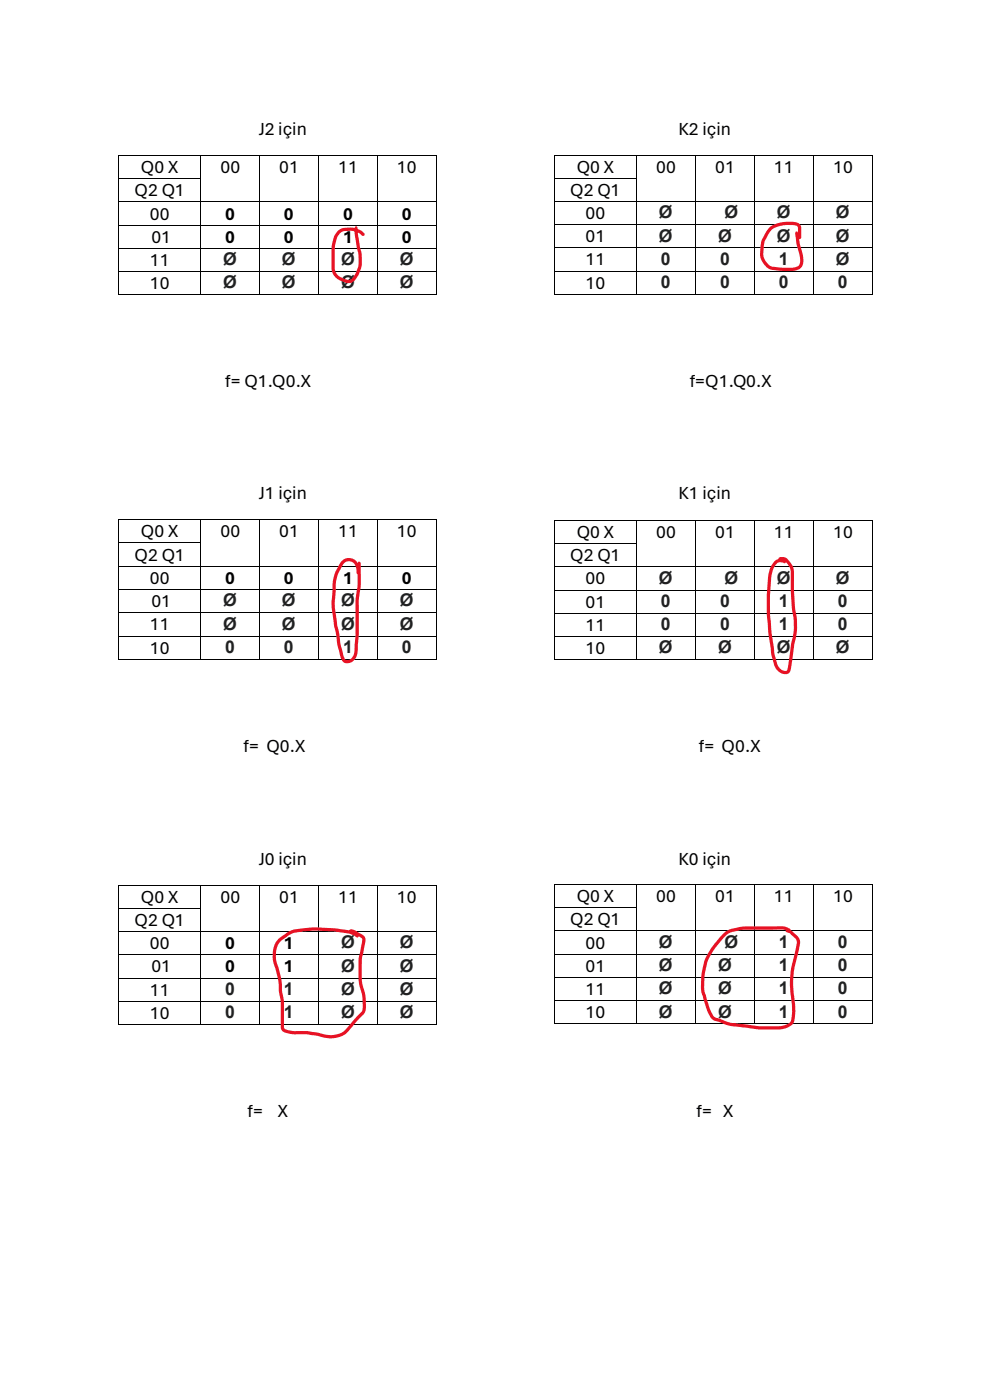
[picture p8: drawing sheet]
<svg xmlns="http://www.w3.org/2000/svg" width="210mm" height="297mm" viewBox="0 0 210 297" stroke-linecap="round" stroke-linejoin="round" font-family="sans-serif">
<g fill="#000">
<path d="M25 32.9h.2v.2h-.2z" fill-rule="evenodd"/>
<path d="M25 32.9h.2v.2h-.2z" fill-rule="evenodd"/>
<path d="M25 37.9h.2v.1h-.2z" fill-rule="evenodd"/>
<path d="M42.4 32.9h.2v.2h-.2z" fill-rule="evenodd"/>
<path d="M42.4 37.9h.2v.1h-.2z" fill-rule="evenodd"/>
<path d="M54.9 32.9h.2v.2h-.2z" fill-rule="evenodd"/>
<path d="M54.9 37.9h.2v.1h-.2z" fill-rule="evenodd"/>
<path d="M67.4 32.9h.2v.2h-.2z" fill-rule="evenodd"/>
<path d="M67.4 37.9h.2v.1h-.2z" fill-rule="evenodd"/>
<path d="M80 32.9h.1v.2h-.1z" fill-rule="evenodd"/>
<path d="M80 37.9h.1v.1h-.1z" fill-rule="evenodd"/>
<path d="M92.5 32.9h.2v.2h-.2z" fill-rule="evenodd"/>
<path d="M92.5 32.9h.2v.2h-.2z" fill-rule="evenodd"/>
<path d="M92.5 37.9h.2v.1h-.2z" fill-rule="evenodd"/>
<path d="M25 42.8h.2v.1h-.2z" fill-rule="evenodd"/>
<path d="M25 47.7h.2v.2h-.2z" fill-rule="evenodd"/>
<path d="M42.4 42.8h.2v.1h-.2z" fill-rule="evenodd"/>
<path d="M42.4 47.7h.2v.2h-.2z" fill-rule="evenodd"/>
<path d="M54.9 42.8h.2v.1h-.2z" fill-rule="evenodd"/>
<path d="M54.9 47.7h.2v.2h-.2z" fill-rule="evenodd"/>
<path d="M67.4 42.8h.2v.1h-.2z" fill-rule="evenodd"/>
<path d="M67.4 47.7h.2v.2h-.2z" fill-rule="evenodd"/>
<path d="M80 42.8h.1v.1h-.1z" fill-rule="evenodd"/>
<path d="M80 47.7h.1v.2h-.1z" fill-rule="evenodd"/>
<path d="M92.5 42.8h.2v.1h-.2z" fill-rule="evenodd"/>
<path d="M92.5 47.7h.2v.2h-.2z" fill-rule="evenodd"/>
</g>
<g fill="none" stroke="#000" stroke-width=".21">
<path d="M25.1 33.1v4.8M25.1 38v4.8M25.2 33h17.2M25.2 37.9h17.2M42.5 33.1v4.8M42.5 38v4.8M42.6 33h12.3M55 33.1v4.8M55 38v4.8M55.1 33h12.3M67.5 33.1v4.8M67.5 38v4.8"/>
<path d="M67.6 33h12.4M80 33.1v4.8M80 38v4.8M80.1 33h12.4M92.6 33.1v4.8M92.6 38v4.8M25.1 42.9v4.8M25.1 47.9v4.7M25.2 42.8h17.2M25.2 47.8h17.2M42.5 42.9v4.8M42.5 47.9v4.7"/>
<path d="M42.6 42.8h12.3M42.6 47.8h12.3M55 42.9v4.8M55 47.9v4.7M55.1 42.8h12.3M55.1 47.8h12.3M67.5 42.9v4.8M67.5 47.9v4.7M67.6 42.8h12.4M67.6 47.8h12.4M80 42.9v4.8M80 47.9v4.7"/>
<path d="M80.1 42.8h12.4M80.1 47.8h12.4M92.6 42.9v4.8M92.6 47.9v4.7"/>
</g>
<g fill="#fff">
<path d="M47.3 52.8h2.9v4.2h-2.9z" fill-rule="evenodd"/>
<path d="M59.8 52.8h2.9v4.2h-2.9z" fill-rule="evenodd"/>
<path d="M72.3 52.8h2.9v4.2h-2.9z" fill-rule="evenodd"/>
<path d="M84.8 52.8h2.9v4.2h-2.9z" fill-rule="evenodd"/>
</g>
<g fill="#000">
<path d="M25 52.6h.2v.2h-.2z" fill-rule="evenodd"/>
<path d="M42.4 52.6h.2v.2h-.2z" fill-rule="evenodd"/>
<path d="M54.9 52.6h.2v.2h-.2z" fill-rule="evenodd"/>
<path d="M67.4 52.6h.2v.2h-.2z" fill-rule="evenodd"/>
<path d="M80 52.6h.1v.2h-.1z" fill-rule="evenodd"/>
<path d="M92.5 52.6h.2v.2h-.2z" fill-rule="evenodd"/>
</g>
<path d="M25.1 52.8v4.7M25.2 52.7h17.2M42.5 52.8v4.7M42.6 52.7h12.3M55 52.8v4.7M55.1 52.7h12.3M67.5 52.8v4.7M67.6 52.7h12.4M80 52.8v4.7M80.1 52.7h12.4M92.6 52.8v4.7" fill="none" stroke="#000" stroke-width=".21"/>
<g fill="#fff">
<path d="M47.3 57.7h2.9v4.2h-2.9z" fill-rule="evenodd"/>
<path d="M59.8 57.7h2.9v4.2h-2.9z" fill-rule="evenodd"/>
<path d="M72.3 57.7h2.9v4.2h-2.9z" fill-rule="evenodd"/>
<path d="M84.8 57.7h2.9v4.2h-2.9z" fill-rule="evenodd"/>
</g>
<g fill="#000">
<path d="M25 57.5h.2v.2h-.2z" fill-rule="evenodd"/>
<path d="M42.4 57.5h.2v.2h-.2z" fill-rule="evenodd"/>
<path d="M54.9 57.5h.2v.2h-.2z" fill-rule="evenodd"/>
<path d="M67.4 57.5h.2v.2h-.2z" fill-rule="evenodd"/>
<path d="M80 57.5h.1v.2h-.1z" fill-rule="evenodd"/>
<path d="M92.5 57.5h.2v.2h-.2z" fill-rule="evenodd"/>
<path d="M25 62.4h.2v.2h-.2z" fill-rule="evenodd"/>
<path d="M25 62.4h.2v.2h-.2z" fill-rule="evenodd"/>
<path d="M42.4 62.4h.2v.2h-.2z" fill-rule="evenodd"/>
<path d="M54.9 62.4h.2v.2h-.2z" fill-rule="evenodd"/>
<path d="M67.4 62.4h.2v.2h-.2z" fill-rule="evenodd"/>
<path d="M80 62.4h.1v.2h-.1z" fill-rule="evenodd"/>
<path d="M92.5 62.4h.2v.2h-.2z" fill-rule="evenodd"/>
<path d="M92.5 62.4h.2v.2h-.2z" fill-rule="evenodd"/>
<path d="M25 110.2h.2v.2h-.2z" fill-rule="evenodd"/>
<path d="M25 110.2h.2v.2h-.2z" fill-rule="evenodd"/>
<path d="M25 115.1h.2v.2h-.2z" fill-rule="evenodd"/>
<path d="M42.4 110.2h.2v.2h-.2z" fill-rule="evenodd"/>
<path d="M42.4 115.1h.2v.2h-.2z" fill-rule="evenodd"/>
<path d="M54.9 110.2h.2v.2h-.2z" fill-rule="evenodd"/>
<path d="M54.9 115.1h.2v.2h-.2z" fill-rule="evenodd"/>
<path d="M67.4 110.2h.2v.2h-.2z" fill-rule="evenodd"/>
<path d="M67.4 115.1h.2v.2h-.2z" fill-rule="evenodd"/>
<path d="M80 110.2h.1v.2h-.1z" fill-rule="evenodd"/>
<path d="M80 115.1h.1v.2h-.1z" fill-rule="evenodd"/>
<path d="M92.5 110.2h.2v.2h-.2z" fill-rule="evenodd"/>
<path d="M92.5 110.2h.2v.2h-.2z" fill-rule="evenodd"/>
<path d="M92.5 115.1h.2v.2h-.2z" fill-rule="evenodd"/>
<path d="M25 120.1h.2v.2h-.2z" fill-rule="evenodd"/>
<path d="M42.4 120.1h.2v.2h-.2z" fill-rule="evenodd"/>
<path d="M54.9 120.1h.2v.2h-.2z" fill-rule="evenodd"/>
<path d="M67.4 120.1h.2v.2h-.2z" fill-rule="evenodd"/>
<path d="M80 120.1h.1v.2h-.1z" fill-rule="evenodd"/>
<path d="M92.5 120.1h.2v.2h-.2z" fill-rule="evenodd"/>
</g>
<g fill="none" stroke="#000" stroke-width=".21">
<path d="M25.1 57.7v4.7M25.2 57.6h17.2M42.5 57.7v4.7M42.6 57.6h12.3M55 57.7v4.7M55.1 57.6h12.3M67.5 57.7v4.7M67.6 57.6h12.4M80 57.7v4.7M80.1 57.6h12.4M92.6 57.7v4.7M25.2 62.5h17.2"/>
<path d="M42.6 62.5h12.3M55.1 62.5h12.3M67.6 62.5h12.4M80.1 62.5h12.4M25.1 110.4v4.7M25.1 115.3v4.8M25.2 110.3h17.2M25.2 115.2h17.2M42.5 110.4v4.7M42.5 115.3v4.8M42.6 110.3h12.3M55 110.4v4.7"/>
<path d="M55 115.3v4.8M55.1 110.3h12.3M67.5 110.4v4.7M67.5 115.3v4.8M67.6 110.3h12.4M80 110.4v4.7M80 115.3v4.8M80.1 110.3h12.4M92.6 110.4v4.7M92.6 115.3v4.8M25.1 120.3v4.7M25.2 120.2h17.2"/>
<path d="M42.5 120.3v4.7M42.6 120.2h12.3M55 120.3v4.7M55.1 120.2h12.3M67.5 120.3v4.7M67.6 120.2h12.4M80 120.3v4.7M80.1 120.2h12.4M92.6 120.3v4.7"/>
</g>
<g fill="#fff">
<path d="M47.3 125.2h2.9v4.2h-2.9z" fill-rule="evenodd"/>
<path d="M59.8 125.2h2.9v4.2h-2.9z" fill-rule="evenodd"/>
<path d="M72.3 125.2h2.9v4.2h-2.9z" fill-rule="evenodd"/>
<path d="M84.8 125.2h2.9v4.2h-2.9z" fill-rule="evenodd"/>
</g>
<g fill="#000">
<path d="M25 125h.2v.2h-.2z" fill-rule="evenodd"/>
<path d="M42.4 125h.2v.2h-.2z" fill-rule="evenodd"/>
<path d="M54.9 125h.2v.2h-.2z" fill-rule="evenodd"/>
<path d="M67.4 125h.2v.2h-.2z" fill-rule="evenodd"/>
<path d="M80 125h.1v.2h-.1z" fill-rule="evenodd"/>
<path d="M92.5 125h.2v.2h-.2z" fill-rule="evenodd"/>
</g>
<path d="M25.1 125.2v4.7M25.2 125.1h17.2M42.5 125.2v4.7M42.6 125.1h12.3M55 125.2v4.7M55.1 125.1h12.3M67.5 125.2v4.7M67.6 125.1h12.4M80 125.2v4.7M80.1 125.1h12.4M92.6 125.2v4.7" fill="none" stroke="#000" stroke-width=".21"/>
<g fill="#fff">
<path d="M47.3 130.1h2.9v4.2h-2.9z" fill-rule="evenodd"/>
<path d="M59.8 130.1h2.9v4.2h-2.9z" fill-rule="evenodd"/>
<path d="M72.3 130.1h2.9v4.2h-2.9z" fill-rule="evenodd"/>
<path d="M84.8 130.1h2.9v4.2h-2.9z" fill-rule="evenodd"/>
</g>
<g fill="#000">
<path d="M25 129.9h.2v.2h-.2z" fill-rule="evenodd"/>
<path d="M42.4 129.9h.2v.2h-.2z" fill-rule="evenodd"/>
<path d="M54.9 129.9h.2v.2h-.2z" fill-rule="evenodd"/>
<path d="M67.4 129.9h.2v.2h-.2z" fill-rule="evenodd"/>
<path d="M80 129.9h.1v.2h-.1z" fill-rule="evenodd"/>
<path d="M92.5 129.9h.2v.2h-.2z" fill-rule="evenodd"/>
</g>
<path d="M25.1 130.1v4.9M25.2 130h17.2M42.5 130.1v4.9M42.6 130h12.3M55 130.1v4.9M55.1 130h12.3M67.5 130.1v4.9M67.6 130h12.4M80 130.1v4.9M80.1 130h12.4M92.6 130.1v4.9" fill="none" stroke="#000" stroke-width=".21"/>
<g fill="#fff">
<path d="M47.8 135.2h2v4.3h-2z" fill-rule="evenodd"/>
<path d="M60.2 135.2h2.1v4.3h-2.1z" fill-rule="evenodd"/>
<path d="M72.8 135.2h2v4.3h-2z" fill-rule="evenodd"/>
<path d="M85.2 135.2h2v4.3h-2z" fill-rule="evenodd"/>
</g>
<g fill="#000">
<path d="M25 135h.2v.2h-.2z" fill-rule="evenodd"/>
<path d="M42.4 135h.2v.2h-.2z" fill-rule="evenodd"/>
<path d="M54.9 135h.2v.2h-.2z" fill-rule="evenodd"/>
<path d="M67.4 135h.2v.2h-.2z" fill-rule="evenodd"/>
<path d="M80 135h.1v.2h-.1z" fill-rule="evenodd"/>
<path d="M92.5 135h.2v.2h-.2z" fill-rule="evenodd"/>
<path d="M25 139.9h.2v.2h-.2z" fill-rule="evenodd"/>
<path d="M25 139.9h.2v.2h-.2z" fill-rule="evenodd"/>
<path d="M42.4 139.9h.2v.2h-.2z" fill-rule="evenodd"/>
<path d="M54.9 139.9h.2v.2h-.2z" fill-rule="evenodd"/>
<path d="M67.4 139.9h.2v.2h-.2z" fill-rule="evenodd"/>
<path d="M80 139.9h.1v.2h-.1z" fill-rule="evenodd"/>
<path d="M92.5 139.9h.2v.2h-.2z" fill-rule="evenodd"/>
<path d="M92.5 139.9h.2v.2h-.2z" fill-rule="evenodd"/>
<path d="M25 187.8h.2v.1h-.2z" fill-rule="evenodd"/>
<path d="M25 187.8h.2v.1h-.2z" fill-rule="evenodd"/>
<path d="M25 192.7h.2v.1h-.2z" fill-rule="evenodd"/>
<path d="M42.4 187.8h.2v.1h-.2z" fill-rule="evenodd"/>
<path d="M42.4 192.7h.2v.1h-.2z" fill-rule="evenodd"/>
<path d="M54.9 187.8h.2v.1h-.2z" fill-rule="evenodd"/>
<path d="M54.9 192.7h.2v.1h-.2z" fill-rule="evenodd"/>
<path d="M67.4 187.8h.2v.1h-.2z" fill-rule="evenodd"/>
<path d="M67.4 192.7h.2v.1h-.2z" fill-rule="evenodd"/>
<path d="M80 187.8h.1v.1h-.1z" fill-rule="evenodd"/>
<path d="M80 192.7h.1v.1h-.1z" fill-rule="evenodd"/>
<path d="M92.5 187.8h.2v.1h-.2z" fill-rule="evenodd"/>
<path d="M92.5 187.8h.2v.1h-.2z" fill-rule="evenodd"/>
<path d="M92.5 192.7h.2v.1h-.2z" fill-rule="evenodd"/>
</g>
<g fill="none" stroke="#000" stroke-width=".21">
<path d="M25.1 135.2v4.7M25.2 135.1h17.2M25.2 140h17.2M42.5 135.2v4.7M42.6 135.1h12.3M42.6 140h12.3M55 135.2v4.7M55.1 135.1h12.3M55.1 140h12.3M67.5 135.2v4.7M67.6 135.1h12.4M67.6 140h12.4"/>
<path d="M80 135.2v4.7M80.1 135.1h12.4M80.1 140h12.4M92.6 135.2v4.7M25.1 187.9v4.8M25.1 192.8v4.8M25.2 187.8h17.2M25.2 192.8h17.2M42.5 187.9v4.8M42.5 192.8v4.8M42.6 187.8h12.3M55 187.9v4.8"/>
<path d="M55 192.8v4.8M55.1 187.8h12.3M67.5 187.9v4.8M67.5 192.8v4.8M67.6 187.8h12.4M80 187.9v4.8M80 192.8v4.8M80.1 187.8h12.4M92.6 187.9v4.8M92.6 192.8v4.8"/>
</g>
<g fill="#fff">
<path d="M72.3 197.7h2.9v4.3h-2.9z" fill-rule="evenodd"/>
<path d="M84.8 197.7h2.9v4.3h-2.9z" fill-rule="evenodd"/>
</g>
<g fill="#000">
<path d="M25 197.6h.2v.1h-.2z" fill-rule="evenodd"/>
<path d="M42.4 197.6h.2v.1h-.2z" fill-rule="evenodd"/>
<path d="M54.9 197.6h.2v.1h-.2z" fill-rule="evenodd"/>
<path d="M67.4 197.6h.2v.1h-.2z" fill-rule="evenodd"/>
<path d="M80 197.6h.1v.1h-.1z" fill-rule="evenodd"/>
<path d="M92.5 197.6h.2v.1h-.2z" fill-rule="evenodd"/>
</g>
<path d="M25.1 197.7v4.8M25.2 197.7h17.2M42.5 197.7v4.8M42.6 197.7h12.3M55 197.7v4.8M55.1 197.7h12.3M67.5 197.7v4.8M67.6 197.7h12.4M80 197.7v4.8M80.1 197.7h12.4M92.6 197.7v4.8" fill="none" stroke="#000" stroke-width=".21"/>
<g fill="#fff">
<path d="M72.3 202.7h2.9v4.2h-2.9z" fill-rule="evenodd"/>
<path d="M84.8 202.7h2.9v4.2h-2.9z" fill-rule="evenodd"/>
</g>
<g fill="#000">
<path d="M25 202.5h.2v.2h-.2z" fill-rule="evenodd"/>
<path d="M42.4 202.5h.2v.2h-.2z" fill-rule="evenodd"/>
<path d="M54.9 202.5h.2v.2h-.2z" fill-rule="evenodd"/>
<path d="M67.4 202.5h.2v.2h-.2z" fill-rule="evenodd"/>
<path d="M80 202.5h.1v.2h-.1z" fill-rule="evenodd"/>
<path d="M92.5 202.5h.2v.2h-.2z" fill-rule="evenodd"/>
</g>
<path d="M25.1 202.7v4.7M25.2 202.6h17.2M42.5 202.7v4.7M42.6 202.6h12.3M55 202.7v4.7M55.1 202.6h12.3M67.5 202.7v4.7M67.6 202.6h12.4M80 202.7v4.7M80.1 202.6h12.4M92.6 202.7v4.7" fill="none" stroke="#000" stroke-width=".21"/>
<g fill="#fff">
<path d="M47.8 207.6h2v4.2h-2z" fill-rule="evenodd"/>
<path d="M60.2 207.6h2.1v4.2h-2.1z" fill-rule="evenodd"/>
<path d="M72.3 207.6h2.9v4.2h-2.9z" fill-rule="evenodd"/>
<path d="M84.8 207.6h2.9v4.2h-2.9z" fill-rule="evenodd"/>
</g>
<g fill="#000">
<path d="M25 207.4h.2v.2h-.2z" fill-rule="evenodd"/>
<path d="M42.4 207.4h.2v.2h-.2z" fill-rule="evenodd"/>
<path d="M54.9 207.4h.2v.2h-.2z" fill-rule="evenodd"/>
<path d="M67.4 207.4h.2v.2h-.2z" fill-rule="evenodd"/>
<path d="M80 207.4h.1v.2h-.1z" fill-rule="evenodd"/>
<path d="M92.5 207.4h.2v.2h-.2z" fill-rule="evenodd"/>
</g>
<path d="M25.1 207.6v4.7M25.2 207.5h17.2M42.5 207.6v4.7M42.6 207.5h12.3M55 207.6v4.7M55.1 207.5h12.3M67.5 207.6v4.7M67.6 207.5h12.4M80 207.6v4.7M80.1 207.5h12.4M92.6 207.6v4.7" fill="none" stroke="#000" stroke-width=".21"/>
<g fill="#fff">
<path d="M47.8 212.5h2v4.2h-2z" fill-rule="evenodd"/>
<path d="M60.2 212.5h2.1v4.2h-2.1z" fill-rule="evenodd"/>
<path d="M72.3 212.5h2.9v4.2h-2.9z" fill-rule="evenodd"/>
<path d="M84.8 212.5h2.9v4.2h-2.9z" fill-rule="evenodd"/>
</g>
<g fill="#000">
<path d="M117.5 32.9h.1v.1h-.1z" fill-rule="evenodd"/>
<path d="M117.5 32.9h.1v.1h-.1z" fill-rule="evenodd"/>
<path d="M117.5 37.8h.1v.1h-.1z" fill-rule="evenodd"/>
<path d="M134.9 32.9h.2v.1h-.2z" fill-rule="evenodd"/>
<path d="M134.9 37.8h.2v.1h-.2z" fill-rule="evenodd"/>
<path d="M147.4 32.9h.1v.1h-.1z" fill-rule="evenodd"/>
<path d="M147.4 37.8h.1v.1h-.1z" fill-rule="evenodd"/>
<path d="M159.9 32.9h.2v.1h-.2z" fill-rule="evenodd"/>
<path d="M159.9 37.8h.2v.1h-.2z" fill-rule="evenodd"/>
<path d="M172.4 32.9h.2v.1h-.2z" fill-rule="evenodd"/>
<path d="M172.4 37.8h.2v.1h-.2z" fill-rule="evenodd"/>
<path d="M185 32.9h.1v.1h-.1z" fill-rule="evenodd"/>
<path d="M185 32.9h.1v.1h-.1z" fill-rule="evenodd"/>
<path d="M185 37.8h.1v.1h-.1z" fill-rule="evenodd"/>
<path d="M25 212.3h.2v.2h-.2z" fill-rule="evenodd"/>
<path d="M25 217.2h.2v.2h-.2z" fill-rule="evenodd"/>
<path d="M25 217.2h.2v.2h-.2z" fill-rule="evenodd"/>
<path d="M42.4 212.3h.2v.2h-.2z" fill-rule="evenodd"/>
<path d="M42.4 217.2h.2v.2h-.2z" fill-rule="evenodd"/>
<path d="M54.9 212.3h.2v.2h-.2z" fill-rule="evenodd"/>
<path d="M54.9 217.2h.2v.2h-.2z" fill-rule="evenodd"/>
<path d="M67.4 212.3h.2v.2h-.2z" fill-rule="evenodd"/>
<path d="M67.4 217.2h.2v.2h-.2z" fill-rule="evenodd"/>
<path d="M80 212.3h.1v.2h-.1z" fill-rule="evenodd"/>
<path d="M80 217.2h.1v.2h-.1z" fill-rule="evenodd"/>
<path d="M92.5 212.3h.2v.2h-.2z" fill-rule="evenodd"/>
<path d="M92.5 217.2h.2v.2h-.2z" fill-rule="evenodd"/>
<path d="M92.5 217.2h.2v.2h-.2z" fill-rule="evenodd"/>
</g>
<g fill="none" stroke="#000" stroke-width=".21">
<path d="M117.6 33v4.8M117.6 37.9v4.8M117.6 32.9h17.3M117.6 37.9h17.3M135 33v4.8M135 37.9v4.8M135.1 32.9h12.3M147.5 33v4.8M147.5 37.9v4.8M147.5 32.9h12.4M160 33v4.8M160 37.9v4.8"/>
<path d="M160.1 32.9h12.3M172.5 33v4.8M172.5 37.9v4.8M172.6 32.9h12.4M185.1 33v4.8M185.1 37.9v4.8M25.1 212.5v4.7M25.2 212.4h17.2M25.2 217.3h17.2M42.5 212.5v4.7M42.6 212.4h12.3M42.6 217.3h12.3"/>
<path d="M55 212.5v4.7M55.1 212.4h12.3M55.1 217.3h12.3M67.5 212.5v4.7M67.6 212.4h12.4M67.6 217.3h12.4M80 212.5v4.7M80.1 212.4h12.4M80.1 217.3h12.4M92.6 212.5v4.7"/>
</g>
<g fill="#fff">
<path d="M139.7 42.9h2.9v4.2h-2.9z" fill-rule="evenodd"/>
<path d="M152.6 42.9h3.9v4.2h-3.9z" fill-rule="evenodd"/>
<path d="M164.7 42.9h2.9v4.2h-2.9z" fill-rule="evenodd"/>
<path d="M177.3 42.9h2.9v4.2h-2.9z" fill-rule="evenodd"/>
</g>
<g fill="#000">
<path d="M117.5 42.7h.1v.1h-.1z" fill-rule="evenodd"/>
<path d="M134.9 42.7h.2v.1h-.2z" fill-rule="evenodd"/>
<path d="M147.4 42.7h.1v.1h-.1z" fill-rule="evenodd"/>
<path d="M159.9 42.7h.2v.1h-.2z" fill-rule="evenodd"/>
<path d="M172.4 42.7h.2v.1h-.2z" fill-rule="evenodd"/>
<path d="M185 42.7h.1v.1h-.1z" fill-rule="evenodd"/>
</g>
<path d="M117.6 42.9v4.7M117.6 42.8h17.3M135 42.9v4.7M135.1 42.8h12.3M147.5 42.9v4.7M147.5 42.8h12.4M160 42.9v4.7M160.1 42.8h12.3M172.5 42.9v4.7M172.6 42.8h12.4M185.1 42.9v4.7" fill="none" stroke="#000" stroke-width=".21"/>
<g fill="#fff">
<path d="M139.7 47.8h2.9v4.2h-2.9z" fill-rule="evenodd"/>
<path d="M152.3 47.8h2.9v4.2h-2.9z" fill-rule="evenodd"/>
<path d="M164.7 47.8h2.9v4.2h-2.9z" fill-rule="evenodd"/>
<path d="M177.3 47.8h2.9v4.2h-2.9z" fill-rule="evenodd"/>
</g>
<g fill="#000">
<path d="M117.5 47.6h.1v.2h-.1z" fill-rule="evenodd"/>
<path d="M134.9 47.6h.2v.2h-.2z" fill-rule="evenodd"/>
<path d="M147.4 47.6h.1v.2h-.1z" fill-rule="evenodd"/>
<path d="M159.9 47.6h.2v.2h-.2z" fill-rule="evenodd"/>
<path d="M172.4 47.6h.2v.2h-.2z" fill-rule="evenodd"/>
<path d="M185 47.6h.1v.2h-.1z" fill-rule="evenodd"/>
</g>
<path d="M117.6 47.8v4.7M117.6 47.7h17.3M135 47.8v4.7M135.1 47.7h12.3M147.5 47.8v4.7M147.5 47.7h12.4M160 47.8v4.7M160.1 47.7h12.3M172.5 47.8v4.7M172.6 47.7h12.4M185.1 47.8v4.7" fill="none" stroke="#000" stroke-width=".21"/>
<g fill="#fff">
<path d="M140.2 52.7h2v4.2h-2z" fill-rule="evenodd"/>
<path d="M152.7 52.7h2v4.2h-2z" fill-rule="evenodd"/>
<path d="M165.2 52.7h2v4.2h-2z" fill-rule="evenodd"/>
<path d="M177.3 52.7h2.9v4.2h-2.9z" fill-rule="evenodd"/>
</g>
<g fill="#000">
<path d="M117.5 52.5h.1v.2h-.1z" fill-rule="evenodd"/>
<path d="M134.9 52.5h.2v.2h-.2z" fill-rule="evenodd"/>
<path d="M147.4 52.5h.1v.2h-.1z" fill-rule="evenodd"/>
<path d="M159.9 52.5h.2v.2h-.2z" fill-rule="evenodd"/>
<path d="M172.4 52.5h.2v.2h-.2z" fill-rule="evenodd"/>
<path d="M185 52.5h.1v.2h-.1z" fill-rule="evenodd"/>
</g>
<path d="M117.6 52.7v4.7M117.6 52.6h17.3M135 52.7v4.7M135.1 52.6h12.3M147.5 52.7v4.7M147.5 52.6h12.4M160 52.7v4.7M160.1 52.6h12.3M172.5 52.7v4.7M172.6 52.6h12.4M185.1 52.7v4.7" fill="none" stroke="#000" stroke-width=".21"/>
<g fill="#fff">
<path d="M140.2 57.6h2v4.2h-2z" fill-rule="evenodd"/>
<path d="M152.7 57.6h2v4.2h-2z" fill-rule="evenodd"/>
<path d="M165.2 57.6h2v4.2h-2z" fill-rule="evenodd"/>
<path d="M177.7 57.6h2v4.2h-2z" fill-rule="evenodd"/>
</g>
<g fill="#000">
<path d="M117.5 57.4h.1v.2h-.1z" fill-rule="evenodd"/>
<path d="M134.9 57.4h.2v.2h-.2z" fill-rule="evenodd"/>
<path d="M147.4 57.4h.1v.2h-.1z" fill-rule="evenodd"/>
<path d="M159.9 57.4h.2v.2h-.2z" fill-rule="evenodd"/>
<path d="M172.4 57.4h.2v.2h-.2z" fill-rule="evenodd"/>
<path d="M185 57.4h.1v.2h-.1z" fill-rule="evenodd"/>
<path d="M117.5 62.3h.1v.2h-.1z" fill-rule="evenodd"/>
<path d="M117.5 62.3h.1v.2h-.1z" fill-rule="evenodd"/>
<path d="M134.9 62.3h.2v.2h-.2z" fill-rule="evenodd"/>
<path d="M147.4 62.3h.1v.2h-.1z" fill-rule="evenodd"/>
<path d="M159.9 62.3h.2v.2h-.2z" fill-rule="evenodd"/>
<path d="M172.4 62.3h.2v.2h-.2z" fill-rule="evenodd"/>
<path d="M185 62.3h.1v.2h-.1z" fill-rule="evenodd"/>
<path d="M185 62.3h.1v.2h-.1z" fill-rule="evenodd"/>
<path d="M117.5 110.4h.1v.1h-.1z" fill-rule="evenodd"/>
<path d="M117.5 110.4h.1v.1h-.1z" fill-rule="evenodd"/>
<path d="M117.5 115.3h.1v.1h-.1z" fill-rule="evenodd"/>
<path d="M134.9 110.4h.2v.1h-.2z" fill-rule="evenodd"/>
<path d="M134.9 115.3h.2v.1h-.2z" fill-rule="evenodd"/>
<path d="M147.4 110.4h.1v.1h-.1z" fill-rule="evenodd"/>
<path d="M147.4 115.3h.1v.1h-.1z" fill-rule="evenodd"/>
<path d="M159.9 110.4h.2v.1h-.2z" fill-rule="evenodd"/>
<path d="M159.9 115.3h.2v.1h-.2z" fill-rule="evenodd"/>
<path d="M172.4 110.4h.2v.1h-.2z" fill-rule="evenodd"/>
<path d="M172.4 115.3h.2v.1h-.2z" fill-rule="evenodd"/>
<path d="M185 110.4h.1v.1h-.1z" fill-rule="evenodd"/>
<path d="M185 110.4h.1v.1h-.1z" fill-rule="evenodd"/>
<path d="M185 115.3h.1v.1h-.1z" fill-rule="evenodd"/>
</g>
<g fill="none" stroke="#000" stroke-width=".21">
<path d="M117.6 57.6v4.7M117.6 57.5h17.3M135 57.6v4.7M135.1 57.5h12.3M147.5 57.6v4.7M147.5 57.5h12.4M160 57.6v4.7M160.1 57.5h12.3M172.5 57.6v4.7M172.6 57.5h12.4M185.1 57.6v4.7M117.6 62.4h17.3"/>
<path d="M135.1 62.4h12.3M147.5 62.4h12.4M160.1 62.4h12.3M172.6 62.4h12.4M117.6 110.5v4.8M117.6 115.4v4.8M117.6 110.4h17.3M117.6 115.4h17.3M135 110.5v4.8M135 115.4v4.8M135.1 110.4h12.3M147.5 110.5v4.8"/>
<path d="M147.5 115.4v4.8M147.5 110.4h12.4M160 110.5v4.8M160 115.4v4.8M160.1 110.4h12.3M172.5 110.5v4.8M172.5 115.4v4.8M172.6 110.4h12.4M185.1 110.5v4.8M185.1 115.4v4.8"/>
</g>
<g fill="#fff">
<path d="M139.7 120.3h2.9v4.3h-2.9z" fill-rule="evenodd"/>
<path d="M152.6 120.3h3.9v4.3h-3.9z" fill-rule="evenodd"/>
<path d="M164.7 120.3h2.9v4.3h-2.9z" fill-rule="evenodd"/>
<path d="M177.3 120.3h2.9v4.3h-2.9z" fill-rule="evenodd"/>
</g>
<g fill="#000">
<path d="M117.5 120.2h.1v.1h-.1z" fill-rule="evenodd"/>
<path d="M134.9 120.2h.2v.1h-.2z" fill-rule="evenodd"/>
<path d="M147.4 120.2h.1v.1h-.1z" fill-rule="evenodd"/>
<path d="M159.9 120.2h.2v.1h-.2z" fill-rule="evenodd"/>
<path d="M172.4 120.2h.2v.1h-.2z" fill-rule="evenodd"/>
<path d="M185 120.2h.1v.1h-.1z" fill-rule="evenodd"/>
</g>
<path d="M117.6 120.3v4.8M117.6 120.3h17.3M135 120.3v4.8M135.1 120.3h12.3M147.5 120.3v4.8M147.5 120.3h12.4M160 120.3v4.8M160.1 120.3h12.3M172.5 120.3v4.8M172.6 120.3h12.4M185.1 120.3v4.8" fill="none" stroke="#000" stroke-width=".21"/>
<g fill="#fff">
<path d="M140.2 125.3h2v4.2h-2z" fill-rule="evenodd"/>
<path d="M152.7 125.3h2v4.2h-2z" fill-rule="evenodd"/>
<path d="M165.2 125.3h2v4.2h-2z" fill-rule="evenodd"/>
<path d="M177.7 125.3h2v4.2h-2z" fill-rule="evenodd"/>
</g>
<g fill="#000">
<path d="M117.5 125.1h.1v.2h-.1z" fill-rule="evenodd"/>
<path d="M134.9 125.1h.2v.2h-.2z" fill-rule="evenodd"/>
<path d="M147.4 125.1h.1v.2h-.1z" fill-rule="evenodd"/>
<path d="M159.9 125.1h.2v.2h-.2z" fill-rule="evenodd"/>
<path d="M172.4 125.1h.2v.2h-.2z" fill-rule="evenodd"/>
<path d="M185 125.1h.1v.2h-.1z" fill-rule="evenodd"/>
</g>
<path d="M117.6 125.3v4.7M117.6 125.2h17.3M135 125.3v4.7M135.1 125.2h12.3M147.5 125.3v4.7M147.5 125.2h12.4M160 125.3v4.7M160.1 125.2h12.3M172.5 125.3v4.7M172.6 125.2h12.4M185.1 125.3v4.7" fill="none" stroke="#000" stroke-width=".21"/>
<g fill="#fff">
<path d="M140.2 130.2h2v4.2h-2z" fill-rule="evenodd"/>
<path d="M152.7 130.2h2v4.2h-2z" fill-rule="evenodd"/>
<path d="M165.2 130.2h2v4.2h-2z" fill-rule="evenodd"/>
<path d="M177.7 130.2h2v4.2h-2z" fill-rule="evenodd"/>
</g>
<g fill="#000">
<path d="M117.5 130h.1v.2h-.1z" fill-rule="evenodd"/>
<path d="M134.9 130h.2v.2h-.2z" fill-rule="evenodd"/>
<path d="M147.4 130h.1v.2h-.1z" fill-rule="evenodd"/>
<path d="M159.9 130h.2v.2h-.2z" fill-rule="evenodd"/>
<path d="M172.4 130h.2v.2h-.2z" fill-rule="evenodd"/>
<path d="M185 130h.1v.2h-.1z" fill-rule="evenodd"/>
</g>
<path d="M117.6 130.2v4.7M117.6 130.1h17.3M135 130.2v4.7M135.1 130.1h12.3M147.5 130.2v4.7M147.5 130.1h12.4M160 130.2v4.7M160.1 130.1h12.3M172.5 130.2v4.7M172.6 130.1h12.4M185.1 130.2v4.7" fill="none" stroke="#000" stroke-width=".21"/>
<g fill="#fff">
<path d="M139.7 135.1h2.9v4.2h-2.9z" fill-rule="evenodd"/>
<path d="M152.3 135.1h2.9v4.2h-2.9z" fill-rule="evenodd"/>
<path d="M164.7 135.1h2.9v4.2h-2.9z" fill-rule="evenodd"/>
<path d="M177.3 135.1h2.9v4.2h-2.9z" fill-rule="evenodd"/>
</g>
<g fill="#000">
<path d="M117.5 134.9h.1v.2h-.1z" fill-rule="evenodd"/>
<path d="M117.5 139.8h.1v.2h-.1z" fill-rule="evenodd"/>
<path d="M117.5 139.8h.1v.2h-.1z" fill-rule="evenodd"/>
<path d="M134.9 134.9h.2v.2h-.2z" fill-rule="evenodd"/>
<path d="M134.9 139.8h.2v.2h-.2z" fill-rule="evenodd"/>
<path d="M147.4 134.9h.1v.2h-.1z" fill-rule="evenodd"/>
<path d="M147.4 139.8h.1v.2h-.1z" fill-rule="evenodd"/>
<path d="M159.9 134.9h.2v.2h-.2z" fill-rule="evenodd"/>
<path d="M159.9 139.8h.2v.2h-.2z" fill-rule="evenodd"/>
<path d="M172.4 134.9h.2v.2h-.2z" fill-rule="evenodd"/>
<path d="M172.4 139.8h.2v.2h-.2z" fill-rule="evenodd"/>
<path d="M185 134.9h.1v.2h-.1z" fill-rule="evenodd"/>
<path d="M185 139.8h.1v.2h-.1z" fill-rule="evenodd"/>
<path d="M185 139.8h.1v.2h-.1z" fill-rule="evenodd"/>
<path d="M117.5 187.6h.1v.2h-.1z" fill-rule="evenodd"/>
<path d="M117.5 187.6h.1v.2h-.1z" fill-rule="evenodd"/>
<path d="M117.5 192.5h.1v.2h-.1z" fill-rule="evenodd"/>
<path d="M134.9 187.6h.2v.2h-.2z" fill-rule="evenodd"/>
<path d="M134.9 192.5h.2v.2h-.2z" fill-rule="evenodd"/>
<path d="M147.4 187.6h.1v.2h-.1z" fill-rule="evenodd"/>
<path d="M147.4 192.5h.1v.2h-.1z" fill-rule="evenodd"/>
<path d="M159.9 187.6h.2v.2h-.2z" fill-rule="evenodd"/>
<path d="M159.9 192.5h.2v.2h-.2z" fill-rule="evenodd"/>
<path d="M172.4 187.6h.2v.2h-.2z" fill-rule="evenodd"/>
<path d="M172.4 192.5h.2v.2h-.2z" fill-rule="evenodd"/>
<path d="M185 187.6h.1v.2h-.1z" fill-rule="evenodd"/>
<path d="M185 187.6h.1v.2h-.1z" fill-rule="evenodd"/>
<path d="M185 192.5h.1v.2h-.1z" fill-rule="evenodd"/>
</g>
<g fill="none" stroke="#000" stroke-width=".21">
<path d="M117.6 135.1v4.7M117.6 135h17.3M117.6 139.9h17.3M135 135.1v4.7M135.1 135h12.3M135.1 139.9h12.3M147.5 135.1v4.7M147.5 135h12.4M147.5 139.9h12.4M160 135.1v4.7M160.1 135h12.3M160.1 139.9h12.3"/>
<path d="M172.5 135.1v4.7M172.6 135h12.4M172.6 139.9h12.4M185.1 135.1v4.7M117.6 187.8v4.7M117.6 192.7v4.7M117.6 187.7h17.3M117.6 192.6h17.3M135 187.8v4.7M135 192.7v4.7M135.1 187.7h12.3M147.5 187.8v4.7"/>
<path d="M147.5 192.7v4.7M147.5 187.7h12.4M160 187.8v4.7M160 192.7v4.7M160.1 187.7h12.3M172.5 187.8v4.7M172.5 192.7v4.7M172.6 187.7h12.4M185.1 187.8v4.7M185.1 192.7v4.7"/>
</g>
<g fill="#fff">
<path d="M139.7 197.7h2.9v4.2h-2.9z" fill-rule="evenodd"/>
<path d="M152.6 197.7h3.9v4.2h-3.9z" fill-rule="evenodd"/>
<path d="M165.2 197.7h2v4.2h-2z" fill-rule="evenodd"/>
<path d="M177.7 197.7h2v4.2h-2z" fill-rule="evenodd"/>
</g>
<g fill="#000">
<path d="M117.5 197.4h.1v.2h-.1z" fill-rule="evenodd"/>
<path d="M134.9 197.4h.2v.2h-.2z" fill-rule="evenodd"/>
<path d="M147.4 197.4h.1v.2h-.1z" fill-rule="evenodd"/>
<path d="M159.9 197.4h.2v.2h-.2z" fill-rule="evenodd"/>
<path d="M172.4 197.4h.2v.2h-.2z" fill-rule="evenodd"/>
<path d="M185 197.4h.1v.2h-.1z" fill-rule="evenodd"/>
</g>
<path d="M117.6 197.6v4.8M117.6 197.5h17.3M135 197.6v4.8M135.1 197.5h12.3M147.5 197.6v4.8M147.5 197.5h12.4M160 197.6v4.8M160.1 197.5h12.3M172.5 197.6v4.8M172.6 197.5h12.4M185.1 197.6v4.8" fill="none" stroke="#000" stroke-width=".21"/>
<g fill="#fff">
<path d="M139.7 202.6h2.9v4.2h-2.9z" fill-rule="evenodd"/>
<path d="M152.3 202.6h2.9v4.2h-2.9z" fill-rule="evenodd"/>
<path d="M165.2 202.6h2v4.2h-2z" fill-rule="evenodd"/>
<path d="M177.7 202.6h2v4.2h-2z" fill-rule="evenodd"/>
</g>
<g fill="#000">
<path d="M117.5 202.4h.1v.2h-.1z" fill-rule="evenodd"/>
<path d="M134.9 202.4h.2v.2h-.2z" fill-rule="evenodd"/>
<path d="M147.4 202.4h.1v.2h-.1z" fill-rule="evenodd"/>
<path d="M159.9 202.4h.2v.2h-.2z" fill-rule="evenodd"/>
<path d="M172.4 202.4h.2v.2h-.2z" fill-rule="evenodd"/>
<path d="M185 202.4h.1v.2h-.1z" fill-rule="evenodd"/>
</g>
<path d="M117.6 202.6v4.7M117.6 202.5h17.3M135 202.6v4.7M135.1 202.5h12.3M147.5 202.6v4.7M147.5 202.5h12.4M160 202.6v4.7M160.1 202.5h12.3M172.5 202.6v4.7M172.6 202.5h12.4M185.1 202.6v4.7" fill="none" stroke="#000" stroke-width=".21"/>
<g fill="#fff">
<path d="M139.7 207.5h2.9v4.2h-2.9z" fill-rule="evenodd"/>
<path d="M152.3 207.5h2.9v4.2h-2.9z" fill-rule="evenodd"/>
<path d="M165.2 207.5h2v4.2h-2z" fill-rule="evenodd"/>
<path d="M177.7 207.5h2v4.2h-2z" fill-rule="evenodd"/>
</g>
<g fill="#000">
<path d="M117.5 207.3h.1v.2h-.1z" fill-rule="evenodd"/>
<path d="M134.9 207.3h.2v.2h-.2z" fill-rule="evenodd"/>
<path d="M147.4 207.3h.1v.2h-.1z" fill-rule="evenodd"/>
<path d="M159.9 207.3h.2v.2h-.2z" fill-rule="evenodd"/>
<path d="M172.4 207.3h.2v.2h-.2z" fill-rule="evenodd"/>
<path d="M185 207.3h.1v.2h-.1z" fill-rule="evenodd"/>
</g>
<path d="M117.6 207.5v4.7M117.6 207.4h17.3M135 207.5v4.7M135.1 207.4h12.3M147.5 207.5v4.7M147.5 207.4h12.4M160 207.5v4.7M160.1 207.4h12.3M172.5 207.5v4.7M172.6 207.4h12.4M185.1 207.5v4.7" fill="none" stroke="#000" stroke-width=".21"/>
<g fill="#fff">
<path d="M139.7 212.4h2.9v4.2h-2.9z" fill-rule="evenodd"/>
<path d="M152.3 212.4h2.9v4.2h-2.9z" fill-rule="evenodd"/>
<path d="M165.2 212.4h2v4.2h-2z" fill-rule="evenodd"/>
<path d="M177.7 212.4h2v4.2h-2z" fill-rule="evenodd"/>
</g>
<g fill="#000">
<path d="M117.5 212.2h.1v.2h-.1z" fill-rule="evenodd"/>
<path d="M117.5 217.1h.1v.2h-.1z" fill-rule="evenodd"/>
<path d="M117.5 217.1h.1v.2h-.1z" fill-rule="evenodd"/>
<path d="M134.9 212.2h.2v.2h-.2z" fill-rule="evenodd"/>
<path d="M134.9 217.1h.2v.2h-.2z" fill-rule="evenodd"/>
<path d="M147.4 212.2h.1v.2h-.1z" fill-rule="evenodd"/>
<path d="M147.4 217.1h.1v.2h-.1z" fill-rule="evenodd"/>
<path d="M159.9 212.2h.2v.2h-.2z" fill-rule="evenodd"/>
<path d="M159.9 217.1h.2v.2h-.2z" fill-rule="evenodd"/>
<path d="M172.4 212.2h.2v.2h-.2z" fill-rule="evenodd"/>
<path d="M172.4 217.1h.2v.2h-.2z" fill-rule="evenodd"/>
<path d="M185 212.2h.1v.2h-.1z" fill-rule="evenodd"/>
<path d="M185 217.1h.1v.2h-.1z" fill-rule="evenodd"/>
<path d="M185 217.1h.1v.2h-.1z" fill-rule="evenodd"/>
</g>
<g fill="none" stroke="#000" stroke-width=".21">
<path d="M117.6 212.4v4.7M117.6 212.3h17.3M117.6 217.2h17.3M135 212.4v4.7M135.1 212.3h12.3M135.1 217.2h12.3M147.5 212.4v4.7M147.5 212.3h12.4M147.5 217.2h12.4M160 212.4v4.7M160.1 212.3h12.3M160.1 217.2h12.3"/>
<path d="M172.5 212.4v4.7M172.6 212.3h12.4M172.6 217.2h12.4M185.1 212.4v4.7"/>
</g>
<g fill="#e71224">
<path d="M71.6 49l1.2-.6 1.9-.1 1.6 .5 .8 .6a.35 .35 0 0 1 0 .5 .35 .35 0 0 1-.5 0l-.5-.5-1.1-.4h-1.9l-.9 .4-.7 1-.5 2.5v4.3l.6 1.1 1.2 .8 .9 .3 .8-.1 .9-1.3 .6-1.4v-2.6l-.7-4.1-.1-1.5a.34 .34 0 0 1 .3-.4 .34 .34 0 0 1 .3 .4l.1 1.4 .8 4.1v2.5l-.5 1.6-.5 .8-.8 1-.7 .2h-.9l-1.7-.8-.8-.8-.4-.9-.1-5.3 .5-2z"/>
<path d="M163.2 48.3l1.3-.8 1.3-.3 2.3-.1 1 .1 .5 .4 .3 .5v2.4a.34 .34 0 0 1-.4 .2 .34 .34 0 0 1-.3-.3v-2.1l-.3-.4-.8-.2-2.1 .1-1.3 .4-.9 .4-.8 1-.9 1.9-.2 2.8 .8 1.5 .9 .7 1.8 .3h2.7l1.3-.4 .3-.7v-1.1l-.7-2.7-.4-2.3a.33 .33 0 0 1 .3-.5 .33 .33 0 0 1 .4 .4l.3 2.3 .8 3-.1 1.1-.3 .8-.6 .5-1.2 .3h-2.2l-2.3-.3-.9-.3-.8-.9-.6-1-.2-1 .3-3 .9-1.7z"/>
<path d="M72.5 119l.5-.4 .7-.2h.8l.6 .3 .8 .9 .4 1.6a.38 .38 0 0 1-.2 .6 .38 .38 0 0 1-.5-.5l-.1-.9-.5-.9-.7-.4-.9 .1-.7 .6-.9 1.6-.5 2.1-.3 5.5 1.2 7.6 .7 2.7 .3 .6 .3 .1 .7-.1 .5-.4 .3-.6 .2-.8 .2-3.4v-7.3l.5-3.4v-4.4a.34 .34 0 0 1 .3-.5 .34 .34 0 0 1 .3 .5v4.4l-.4 3.1v7.6l-.3 3.8-.2 .9-.7 .8-.7 .4-.8 .1-.8-.4-.5-1.2-.6-2.4-1.2-7.7 .4-6.1 .4-1.6z"/>
<path d="M164.3 119.1l.5-.4 .6-.1 .9 .1 .3 .2a.35 .35 0 0 1-.1 .5 .35 .35 0 0 1-.5-.1h.2h-.9l-.5 .2-.6 .9-.5 1.2-.4 4.6v4.3l.9 8 .6 2.4 .8 1.1 .5 .3h.6l.4-.6 .7-5.1 .5-2.2v-2.8l-.4-3-.2-7.7-.4-.8-.8-1.1-1-.2a.35 .35 0 0 1-.4-.4 .35 .35 0 0 1 .5-.2h.8l.5 .3 .9 1 .5 1.1 .3 7.9 .4 3.1v2.6l-.5 2.5-.7 5.2-.4 .8-.6 .3-.8-.1-.6-.3-.7-.5-.4-.7-.7-2.6-.6-4.4-.4-3.8v-3l.3-5.1 .5-2z"/>
<path d="M59 199.3l1.9-1.5 1-.5 4.3-.5 4.6 .1 3.1 .4 1 .3 1.1 .7a.34 .34 0 0 1-.1 .5 .34 .34 0 0 1-.5-.2l-1.3-.5-2.7-.4-5.1-.3-4.1 .6-1.1 .5-1.8 1.4-.7 1.5-.1 1.8 1.2 4.9 .1 2.2 .4 2.4v5.2l.2 .3 1.5 .5h3.3l4.7 .9 1.4-.1 1-.3 .8-.5 3.6-4.1 .2-.8v-1.8l-.8-3.7v-4.7l.7-4.3-.1-.3-.5-.3-1.9-1a.32 .32 0 0 1-.2-.4 .32 .32 0 0 1 .4-.2l.7 .2 1.7 1 .4 .4 .2 .5-.7 4.2-.1 4.2 .2 1.2 .6 2.5 .1 2.9-.4 .9-3.7 4.1-1.1 .7-1.5 .3h-2l-3.8-.8h-3.3l-1.4-.4-.7-.5-.2-.5 .1-5.3-.5-2.3-.1-2.3-1.2-4.8 .2-2.3 .4-1z"/>
<path d="M153.4 198l.7-.5 .8-.4 3-.6h8l1.1 .3 .7 .5a.35 .35 0 0 1-.1 .5 .35 .35 0 0 1-.5-.2l-.6-.3-.7-.1-8.4 .1-2.6 .6-.7 .4-.8 .9-2 2.5-1 1.8-.9 3.6v3.3l1.2 3.8 .8 1.5 3.7 1.3 5.9 .7h4.6l1.2-.3 .8-.6 .4-2.2-.5-5.5 .2-2.9 1.3-6.3-.3-.8-1.2-1.1-.5-.2a.36 .36 0 0 1-.3-.4 .36 .36 0 0 1 .6-.2l.6 .3 1.3 1.1 .3 .5 .2 .7-.3 2-.9 3.4-.3 3 .4 4.9 .1 2-.3 1.5-.3 .7-1.2 .8-1.4 .3h-4.6l-5.9-.7-3.5-1.2-.8-.7-.9-1.7-1.1-3.6 .1-3.9 .5-2.6 .6-1.3 1.2-1.9z"/>
</g>
<g font-size="3.9">
<text x="54.9" y="28.6">J2 için</text>
<text x="143.9" y="28.6">K2 için</text>
<text x="28.5" y="41.7">Q2 Q1</text>
<text x="29.9" y="36.8">Q0 X</text>
<text x="46.8" y="36.8">00</text>
<text x="59.2" y="36.8">01</text>
<text x="71.7" y="36.8">11</text>
<text x="84.2" y="36.8">10</text>
<text x="120.9" y="41.6">Q2 Q1</text>
<text x="122.3" y="36.7">Q0 X</text>
<text x="139.2" y="36.7">00</text>
<text x="151.7" y="36.7">01</text>
<text x="164.1" y="36.7">11</text>
<text x="176.7" y="36.7">10</text>
<text x="31.8" y="46.6">00</text>
<text x="47.8" y="46.6">0</text>
<text x="60.2" y="46.6">0</text>
<text x="72.8" y="46.6">0</text>
<text x="85.2" y="46.6">0</text>
<text x="124.2" y="46.5">00</text>
<text x="32.1" y="51.5">01</text>
<text x="47.8" y="51.5">0</text>
<text x="60.2" y="51.5">0</text>
<text x="72.8" y="51.5">1</text>
<text x="85.2" y="51.5">0</text>
<text x="124.2" y="51.4">01</text>
<text x="31.8" y="56.4">11</text>
<text x="124.2" y="56.3">11</text>
<text x="31.8" y="61.3">10</text>
<text x="124.2" y="61.2">10</text>
<text x="47.8" y="82.2">f= Q1.Q0.X</text>
<text x="146.3" y="82.2">f=Q1.Q0.X</text>
<text x="54.9" y="105.9">J1 için</text>
<text x="143.9" y="105.9">K1 için</text>
<text x="29.9" y="114">Q0 X</text>
<text x="46.8" y="114">00</text>
<text x="59.2" y="114">01</text>
<text x="71.7" y="114">11</text>
<text x="84.2" y="114">10</text>
<text x="28.5" y="119">Q2 Q1</text>
<text x="120.9" y="119.1">Q2 Q1</text>
<text x="122.3" y="114.2">Q0 X</text>
<text x="139.2" y="114.2">00</text>
<text x="151.7" y="114.2">01</text>
<text x="164.1" y="114.2">11</text>
<text x="176.7" y="114.2">10</text>
<text x="31.8" y="123.9">00</text>
<text x="47.8" y="123.9">0</text>
<text x="60.2" y="123.9">0</text>
<text x="72.8" y="123.9">1</text>
<text x="85.2" y="123.9">0</text>
<text x="124.2" y="124">00</text>
<text x="32.1" y="128.8">01</text>
<text x="124.2" y="128.9">01</text>
<text x="31.8" y="133.7">11</text>
<text x="124.2" y="133.8">11</text>
<text x="31.8" y="138.8">10</text>
<text x="124.2" y="138.7">10</text>
<text x="51.7" y="159.6">f= Q0.X</text>
<text x="148.2" y="159.6">f= Q0.X</text>
<text x="54.9" y="183.4">J0 için</text>
<text x="143.9" y="183.4">K0 için</text>
<text x="29.9" y="191.6">Q0 X</text>
<text x="46.8" y="191.6">00</text>
<text x="59.2" y="191.6">01</text>
<text x="71.7" y="191.6">11</text>
<text x="84.2" y="191.6">10</text>
<text x="122.3" y="191.4">Q0 X</text>
<text x="139.2" y="191.4">00</text>
<text x="151.7" y="191.4">01</text>
<text x="164.1" y="191.4">11</text>
<text x="176.7" y="191.4">10</text>
<text x="28.5" y="196.5">Q2 Q1</text>
<text x="120.9" y="196.3">Q2 Q1</text>
<text x="31.8" y="201.4">00</text>
<text x="47.8" y="201.4">0</text>
<text x="60.2" y="201.4">1</text>
<text x="124.2" y="201.3">00</text>
<text x="32.1" y="206.3">01</text>
<text x="47.8" y="206.3">0</text>
<text x="60.2" y="206.3">1</text>
<text x="124.2" y="206.2">01</text>
<text x="31.8" y="211.2">11</text>
<text x="124.2" y="211.1">11</text>
<text x="31.8" y="216.1">10</text>
<text x="124.2" y="216">10</text>
<text x="52.5" y="236.9">f=</text>
<text x="59" y="236.9">X</text>
<text x="147.7" y="236.9">f= X</text>
</g>
<g font-size="3.7" fill="#202122">
<text x="139.7" y="46.3">Ø</text>
<text x="153.6" y="46.3">Ø</text>
<text x="164.7" y="46.3">Ø</text>
<text x="177.3" y="46.3">Ø</text>
<text x="139.7" y="51.2">Ø</text>
<text x="152.3" y="51.2">Ø</text>
<text x="164.7" y="51.2">Ø</text>
<text x="177.3" y="51.2">Ø</text>
<text x="47.3" y="56.2">Ø</text>
<text x="59.8" y="56.2">Ø</text>
<text x="72.3" y="56.2">Ø</text>
<text x="84.8" y="56.2">Ø</text>
<text x="140.2" y="56.2">0</text>
<text x="152.7" y="56.2">0</text>
<text x="165.2" y="56.2">1</text>
<text x="177.3" y="56.2">Ø</text>
<text x="47.3" y="61.1">Ø</text>
<text x="59.8" y="61.1">Ø</text>
<text x="72.3" y="61.1">Ø</text>
<text x="84.8" y="61.1">Ø</text>
<text x="140.2" y="61.1">0</text>
<text x="152.7" y="61.1">0</text>
<text x="165.2" y="61.1">0</text>
<text x="177.7" y="61.1">0</text>
<text x="139.7" y="123.8">Ø</text>
<text x="153.6" y="123.8">Ø</text>
<text x="164.7" y="123.8">Ø</text>
<text x="177.3" y="123.8">Ø</text>
<text x="47.3" y="128.6">Ø</text>
<text x="59.8" y="128.6">Ø</text>
<text x="72.3" y="128.6">Ø</text>
<text x="84.8" y="128.6">Ø</text>
<text x="140.2" y="128.7">0</text>
<text x="152.7" y="128.7">0</text>
<text x="165.2" y="128.7">1</text>
<text x="177.7" y="128.7">0</text>
<text x="47.3" y="133.6">Ø</text>
<text x="59.8" y="133.6">Ø</text>
<text x="72.3" y="133.6">Ø</text>
<text x="84.8" y="133.6">Ø</text>
<text x="140.2" y="133.6">0</text>
<text x="152.7" y="133.6">0</text>
<text x="165.2" y="133.6">1</text>
<text x="177.7" y="133.6">0</text>
<text x="47.8" y="138.6">0</text>
<text x="60.2" y="138.6">0</text>
<text x="72.8" y="138.6">1</text>
<text x="85.2" y="138.6">0</text>
<text x="139.7" y="138.5">Ø</text>
<text x="152.3" y="138.5">Ø</text>
<text x="164.7" y="138.5">Ø</text>
<text x="177.3" y="138.5">Ø</text>
<text x="72.3" y="201.2">Ø</text>
<text x="84.8" y="201.2">Ø</text>
<text x="139.7" y="201.1">Ø</text>
<text x="153.6" y="201.1">Ø</text>
<text x="165.2" y="201.1">1</text>
<text x="177.7" y="201.1">0</text>
<text x="72.3" y="206.1">Ø</text>
<text x="84.8" y="206.1">Ø</text>
<text x="139.7" y="206.1">Ø</text>
<text x="152.3" y="206.1">Ø</text>
<text x="165.2" y="206.1">1</text>
<text x="177.7" y="206.1">0</text>
<text x="47.8" y="211">0</text>
<text x="47.8" y="216">0</text>
<text x="60.2" y="211">1</text>
<text x="60.2" y="216">1</text>
<text x="72.3" y="211">Ø</text>
<text x="72.3" y="216">Ø</text>
<text x="84.8" y="211">Ø</text>
<text x="84.8" y="216">Ø</text>
<text x="139.7" y="211">Ø</text>
<text x="139.7" y="215.9">Ø</text>
<text x="152.3" y="211">Ø</text>
<text x="152.3" y="215.9">Ø</text>
<text x="165.2" y="211">1</text>
<text x="165.2" y="215.9">1</text>
<text x="177.7" y="211">0</text>
<text x="177.7" y="215.9">0</text>
</g>
</svg>
